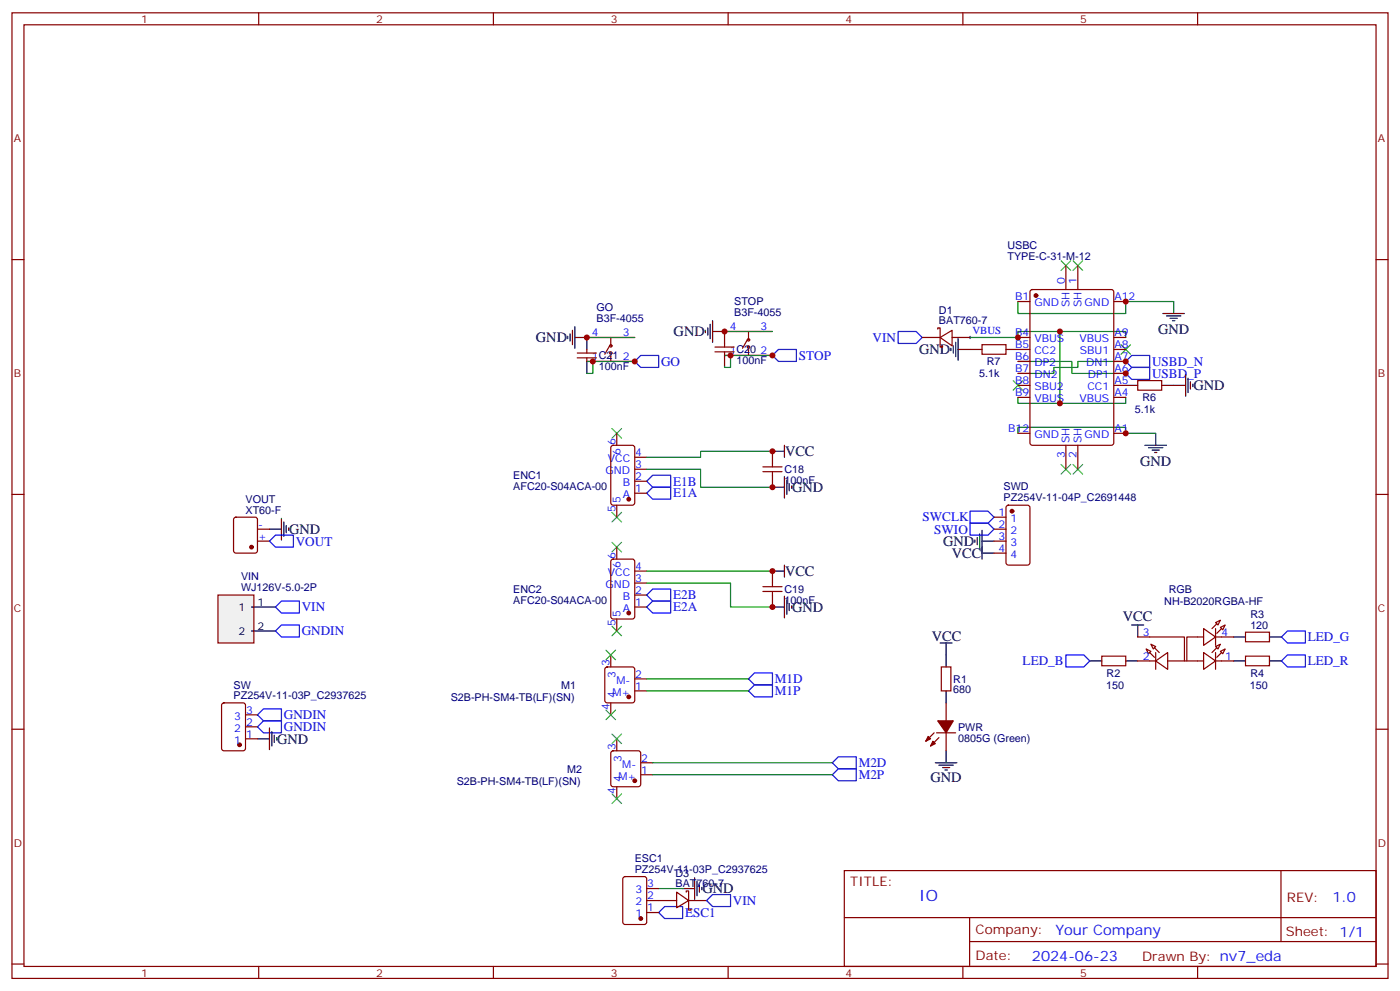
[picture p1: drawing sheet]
<svg xmlns="http://www.w3.org/2000/svg" width="412mm" height="292mm" viewBox="0 0 412 292" stroke-linecap="round" stroke-linejoin="round" font-family="sans-serif">
<g fill="none" stroke="#870000" stroke-width=".35">
<path d="M3.5 3.8h405.4v284.3h-405.4zM7.1 7.3h398.2v277.3h-398.2zM76.2 3.8v3.5M145.3 3.8v3.5M214.5 3.8v3.5M283.6 3.8v3.5M352.8 3.8v3.5M3.5 76.4h3.6M405.3 76.4h3.6M172.9 99.4h14.1M179.9 99.4v2.4M213.4 97.6h14.1"/>
<path d="M220.5 97.6v2.5M172.9 106.4h14.1M179.6 101.8l-1.4 2.5M179.9 104v2.4M213.4 104.7h14.1M220.1 100.1l-1.4 2.5M220.5 102.2v2.5M3.5 145.6h3.6M69 152.5l.5-.2h5.6l.7 .4v9.5l-.4 .6-5.9 .1-.7-.5v-9.4zM75.8 155.8h3.6M75.8 159.3h3.6M405.3 145.6h3.6"/>
<path d="M178.4 196.6l.5-.2h7.4l.5 .2 .2 .5v9.2l-.3 .5-.4 .2h-7.4l-.5-.3-.2-.4v-9.2zM179.9 192.9v3.5M187 199.9h3.5M3.5 214.7h3.6M179.9 207v3.5M181.7 217.6v3.5M187 203.4h3.5M405.3 214.7h3.6M180.2 221.3l.4-.2h7.4l.5 .2 .2 .5v9.2l-.2 .5-.5 .2h-7.4l-.5-.3-.2-.4v-9.2zM181.7 231.7v3.5M188.7 228.1h3.6M188.7 224.6h3.6"/>
<path d="M248.7 256.4h156.6v28.2h-156.6zM377.3 256.4v20.9M248.7 270.2h156.5M285.6 277.3h119.6M285.6 270.2v14.1M3.5 283.9h3.6M76.2 284.6v3.5M145.3 284.6v3.5M214.5 284.6v3.5M283.6 284.6v3.5M352.8 284.6v3.5M405.3 283.9h3.6"/>
<circle cx="179.9" cy="104" r=".35"/>
<circle cx="179.9" cy="101.8" r=".35"/>
<circle cx="220.5" cy="102.2" r=".35"/>
<circle cx="220.5" cy="100.1" r=".35"/>
</g>
<g fill="#870000" stroke="#870000" stroke-width=".35">
<circle cx="185.2" cy="205.2" r=".53"/>
<circle cx="187" cy="229.9" r=".53"/>
<circle cx="74.1" cy="161.1" r=".53"/>
</g>
<path d="M64.2 175.2h10.6v14.1h-10.6z" fill="#f0f0f0" stroke="#870000" stroke-width=".35"/>
<g fill="none" stroke="#000" stroke-width=".35">
<path d="M167.2 99v.7M167.9 98.3v2.1M168.6 97.3v4.2M169.3 99.4h3.6v3.5M169.3 96.2v6.4M207.8 97.3v.7M208.5 96.6v2.1M209.2 95.5v4.2M209.9 97.6h3.5v3.5M209.9 94.4v6.4M282.2 99.7v6.4M342.5 92.3h6.4"/>
<path d="M343.6 93h4.2M344.7 93.7h2.1M345.4 94.4h.7M345.7 88.8v3.5M172.9 106.4v3.6M213.4 104.7v3.5M280.1 102.6v.7M280.8 101.8v2.2M281.5 100.8v4.2M282.2 102.9h7.1M296.3 102.9h3.6M331.6 113.5h3.5"/>
<path d="M342.2 113.5h7M349.2 110.3v6.4M350 111.4v4.2M350.7 112.4v2.1M351.4 113.1v.7M227.5 139.9v3.6h3.6M231.1 132.9h-3.6v3.5M231.1 131.1v3.6M337.3 131.1h6.3M338.3 131.8h4.2M339.4 132.5h2.1M340.1 133.2h.7"/>
<path d="M340.4 127.6v3.5M79.4 155.8h3.5M82.9 152.6v6.4M83.6 153.7v4.2M84.3 154.8v2.1M85 155.5v.7M231.1 140.3v6.3M231.8 141.4v4.2M232.5 142.4v2.1M233.2 143.1v.7M287.2 159v.7M287.9 158.3v2.1"/>
<path d="M288.6 157.2v4.3M289.3 159.3h3.5M289.3 156.2v8.4M74.1 178.8h7M227.5 175.2v3.6h3.6M231.1 166.4v3.5M231.1 175.6v6.3M231.1 168.2h-3.6v3.5M231.8 176.6v4.3M232.5 177.7v2.1M233.2 178.4v.7M289.3 162.9h3.5"/>
<path d="M74.1 185.8h7M276.9 189.3h3.6M278.7 189.3v7.1M321 194.6h3.6M331.6 194.6h3.5M333.4 184h3.5M335.1 184v3.6M363.4 194.6h3.5M363.4 187.6h3.5M373.9 194.6h3.6M373.9 187.6h3.6M75.8 217.6h3.6"/>
<path d="M79.4 214.4v6.3M80.1 215.4v4.3M80.8 216.5v2.1M81.5 217.2v.7M278.7 203.4v3.6M275.5 224.6h6.4M276.6 225.3h4.2M277.6 226h2.2M278.3 226.7h.7M278.7 221.1v3.5M204.6 258.5v6.3M205.3 259.5v4.3"/>
<path d="M201.1 261.7h3.5M206 260.6v2.1M206.7 261.3v.7"/>
</g>
<g fill="none" stroke="#00f" stroke-width=".35">
<path d="M264.6 97.6h5.3l1.7 1.8-1.7 1.7h-5.3zM187 106.4l1.7-1.7h5.3v3.5h-5.3zM229.3 102.9h5.3v3.5h-5.3l-1.8-1.7zM331.6 106.4l1.8-1.7h5.3v3.5h-5.3zM333.4 108.2h5.3v3.5h-5.3l-1.8-1.7zM79.4 159.3l1.7-1.7h5.3v3.5h-5.3zM190.5 145.2l1.8-1.7h5.3v3.5h-5.3zM190.5 141.7l1.8-1.8h5.3v3.6h-5.3zM285.8 154.1h5.2l1.8 1.7-1.8 1.8h-5.2zM285.8 150.5h5.2l1.8 1.8-1.8 1.8h-5.2zM81.1 178.8l1.8-1.8h5.3v3.5h-5.3zM190.5 178.8l1.8-1.8h5.3v3.5h-5.3z"/>
<path d="M190.5 175.2l1.8-1.7h5.3v3.5h-5.3zM82.9 184h5.3v3.6h-5.3l-1.8-1.8zM220.5 199.9l1.7-1.7h5.3v3.5h-5.3zM314 192.9h5.3l1.7 1.7-1.7 1.8h-5.3zM377.5 187.6l1.7-1.8h5.3v3.5h-5.3zM377.5 194.6l1.7-1.7h5.3v3.5h-5.3zM75.8 214l1.8-1.7h5.3v3.5h-5.3zM75.8 210.5l1.8-1.8h5.3v3.6h-5.3zM220.5 203.4l1.7-1.7h5.3v3.5h-5.3zM245.2 228.1l1.7-1.7h5.3v3.5h-5.3zM245.2 224.6l1.7-1.8h5.3v3.6h-5.3zM194 268.7l1.8-1.8h5.3v3.6h-5.3z"/>
<path d="M208.1 265.2l1.8-1.8h5.3v3.5h-5.3z"/>
</g>
<g fill="#870000" stroke="#870000" stroke-width=".35">
<path d="M274.8 218.3l.7 .7-1.4 .7z"/>
<path d="M273.4 216.9l.7 .7-1.4 .7z"/>
<path d="M276.2 212.3h4.6l-2.1 3.5z"/>
<path d="M338.7 192.2l1.4 1.4z"/>
<path d="M340.1 190.7l1.4 1.5z"/>
<path d="M357 192.2l1.4-1.5z"/>
<path d="M358.4 193.6l1.4-1.4z"/>
<path d="M358.4 186.5l1.4-1.4z"/>
<path d="M357 185.1l1.4-1.4z"/>
<circle cx="305.2" cy="87" r=".53"/>
<circle cx="185.2" cy="147" r=".53"/>
<circle cx="185.2" cy="180.5" r=".53"/>
<circle cx="298.1" cy="150.5" r=".53"/>
<circle cx="188.7" cy="270.5" r=".53"/>
<circle cx="70.6" cy="219.3" r=".53"/>
</g>
<g fill="none" stroke="#870000" stroke-width=".35">
<path d="M314 78.2v7.1M317.5 78.2v7.1M271.6 99.4h5.3M276.2 96.9v-.3h.7v5.6h.7v-.4M276.9 99.4l3.6-2.1v4.5zM280.5 99.4h5.3M299.9 99.4h3.5M299.9 88.8h3.5M303.6 85.5l.5-.2h23.3l.6 .4 .1 44.7-.5 .7h-23.5l-.7-.4v-44.7zM328.1 99.4h3.5M328.1 88.8h3.5M170 104h5.7"/>
<path d="M170 105.4h5.7M172.9 102.9v1.1M172.9 105.4v1M210.6 102.2h5.7M210.6 103.6h5.7M213.4 101.1v1.1M213.4 103.6v1.1M289.3 101.5h7v2.8h-7zM299.9 102.9h3.5M299.9 106.4h3.5M299.9 110h3.5M299.9 113.5h3.5"/>
<path d="M299.9 117h3.5M328.1 102.9h3.5M328.1 106.4h3.5M328.1 110h3.5M328.1 113.5h3.5M328.1 117h3.5M335.1 112.1h7.1v2.8h-7.1zM180.2 131.3l.4-.2h5.7l.6 .5 .1 16.5-.5 .6-5.9 .1-.6-.5-.1-16.5zM181.7 127.6v3.5M187 134.7h3.5M187 138.2h3.5M224.7 138.9h5.7"/>
<path d="M224.7 137.5h5.7M227.5 136.4v1.1M227.5 138.9v1M299.9 127.6h3.5M314 131.1v7.1M317.5 131.1v7.1M328.1 127.6h3.5M181.7 148.8v3.5M187 141.7h3.5M187 145.2h3.5M292.8 152.3h3.5M292.8 155.8h3.5"/>
<path d="M292.8 159.3h3.5M296.6 149l.4-.2h5.7l.6 .4 .1 16.5-.5 .6-5.9 .1-.6-.5-.1-16.4zM180.2 164.8l.4-.2h5.7l.6 .5 .1 16.5-.5 .6-5.9 .1-.6-.5-.1-16.5zM181.7 161.1v3.5M187 168.2h3.5M187 171.7h3.5M187 175.2h3.5M187 178.8h3.5M224.7 174.2h5.7M224.7 172.8h5.7M227.5 171.7v1.1M227.5 174.2v1"/>
<path d="M292.8 162.9h3.5M181.7 182.3v3.5M277.3 196.4h2.8v7h-2.8zM324.6 193.2h7v2.8h-7zM335.1 187.6h13.8v7M335.1 194.6h5.3M337.6 191.1l1.4 .7-.7 .7zM339 189.7l1.4 .7-.7 .7zM340.4 194.6l3.6-2.4v4.9zM340.4 192.2v4.9M344 194.6h10.5M354.5 192.2l3.6 2.4-3.6 2.5z"/>
<path d="M354.5 185.1l3.6 2.5-3.6 2.4zM354.5 187.6h-4.9v7M358.1 190.4l1.4-.7-.7 1.4zM358.1 183.3l1.4-.7-.7 1.4zM358.1 194.6h5.3M358.1 185.1v4.9M358.1 192.2v4.9M358.1 187.6h5.3M359.5 191.8l1.4-.7-.7 1.4zM359.5 184.7l1.4-.7-.7 1.5zM366.9 186.2h7v2.8h-7zM366.9 193.2h7v2.8h-7z"/>
<path d="M65.5 207.2l.5-.2h5.6l.7 .4v13l-.4 .6-5.9 .1-.7-.5v-12.9zM72.3 217.6h3.5M72.3 214h3.5M72.3 210.5h3.5M275.2 215.8l-2.5 2.5M275.9 215.8h5.6M276.6 217.2l-2.5 2.5M278.7 207v5.3M278.7 215.8v5.3M183.7 258.3l.4-.2h5.7l.6 .5 .1 12.9-.5 .7h-5.9l-.6-.4-.1-13zM190.5 265.2h8.8M190.5 268.7h3.5"/>
<path d="M190.5 261.7h3.5M199.3 262.7l3.5 2.5-3.5 2.1zM202.1 262.7v-.3h.7v5.6h.8v-.3M202.8 265.2h5.3"/>
</g>
<g fill="none" stroke="#008700" stroke-width=".35">
<path d="M172.9 99.4h14.1M213.4 97.6h14.1M285.8 99.4h14.1v-1.8h31.7v1.8M299.9 88.8v3.5h31.7v-3.5h14.1M312.2 97.6v21.2M172.9 106.4h14.1M174.6 106.4v3.6h-1.7M213.4 104.7h14.1M215.2 104.7v3.5h-1.8M299.9 106.4h15.8v3.6h15.9M299.9 117v1.8h31.7v-1.8M331.6 106.4h-14.1v1.8h-7.1v1.8h-10.5"/>
<path d="M190.5 138.2h15.9v5.3h21.1M227.5 132.9h-21.1v1.8h-15.9M299.9 127.6v-1.8h31.7v1.8h8.8M190.5 171.7h24.7v7.1h12.3M190.5 168.2h37M190.5 199.9h30M190.5 203.4h30M192.3 224.6h52.9M192.3 228.1h52.9M194 261.7h7.1"/>
</g>
<g fill="none" stroke="#3c3" stroke-width=".35">
<path d="M312.6 76.8l2.8 2.8M315.4 76.8l-2.8 2.8M316.1 76.8l2.8 2.8M318.9 76.8l-2.8 2.8M298.4 112.1l2.9 2.8M301.3 112.1l-2.9 2.8M330.2 101.5l2.8 2.8M333 101.5l-2.8 2.8M180.3 126.2l2.8 2.8M183.1 126.2l-2.8 2.8M312.6 136.8l2.8 2.8M315.4 136.8l-2.8 2.8"/>
<path d="M316.1 136.8l2.8 2.8M318.9 136.8l-2.8 2.8M180.3 150.9l2.8 2.8M180.3 159.7l2.8 2.8M183.1 150.9l-2.8 2.8M183.1 159.7l-2.8 2.8M178.5 191.5l2.8 2.8M180.3 184.4l2.8 2.8M181.3 191.5l-2.8 2.8M183.1 184.4l-2.8 2.8M178.5 209.1l2.8 2.8M180.3 216.1l2.8 2.9"/>
<path d="M181.3 209.1l-2.8 2.8M183.1 216.1l-2.8 2.9M180.3 233.8l2.8 2.8M183.1 233.8l-2.8 2.8"/>
</g>
<path d="M285.4 99.4h.7M285.8 99v.7" fill="none" stroke="#000" stroke-width=".29"/>
<g fill="#c00">
<circle cx="331.6" cy="106.4" r=".88"/>
<circle cx="331.6" cy="110" r=".88"/>
<circle cx="331.6" cy="127.6" r=".88"/>
<circle cx="331.6" cy="88.8" r=".88"/>
<circle cx="312.2" cy="118.8" r=".88"/>
<circle cx="312.2" cy="97.6" r=".88"/>
<circle cx="299.9" cy="99.4" r=".88"/>
<circle cx="172.9" cy="99.4" r=".88"/>
<circle cx="213.4" cy="97.6" r=".88"/>
<circle cx="187" cy="106.4" r=".88"/>
<circle cx="227.5" cy="104.7" r=".88"/>
<circle cx="215.2" cy="104.7" r=".88"/>
<circle cx="174.6" cy="106.4" r=".88"/>
<circle cx="227.5" cy="143.5" r=".88"/>
<circle cx="227.5" cy="132.9" r=".88"/>
<circle cx="227.5" cy="168.2" r=".88"/>
<circle cx="227.5" cy="178.8" r=".88"/>
</g>
<text font-size="4.6" fill="#00f" x="270.8" y="265.4">IO</text>
<g font-size="4.2">
<text x="157.9" y="100.8">GND</text>
<text x="198.4" y="99.1">GND</text>
<text x="341.1" y="98.4">GND</text>
<text x="270.8" y="104.3">GND</text>
<text x="351.5" y="114.9">GND</text>
<text x="231.2" y="134.3">VCC</text>
<text x="335.8" y="137.2">GND</text>
<text x="233.4" y="144.9">GND</text>
<text x="85.2" y="157.3">GND</text>
<text x="277.8" y="160.8">GND</text>
<text x="280.4" y="164.3">VCC</text>
<text x="231.2" y="169.6">VCC</text>
<text x="233.4" y="180.2">GND</text>
<text x="330.8" y="183">VCC</text>
<text x="274.5" y="188.6">VCC</text>
<text x="81.7" y="219">GND</text>
<text x="274.1" y="230.3">GND</text>
<text x="206.9" y="263.1">GND</text>
</g>
<g font-size="4.2" fill="#00f">
<text x="392.5" y="265.6">1.0</text>
<text x="310.9" y="275.2">Your Company</text>
<text x="304" y="283">2024-06-23</text>
</g>
<g font-size="3.9" fill="#00f">
<text x="257" y="100.6">VIN</text>
<text x="194.7" y="107.7">GO</text>
<text x="235.3" y="105.9">STOP</text>
<text x="339.4" y="107.7">USBD_N</text>
<text x="339.4" y="111.2">USBD_P</text>
<text x="198.3" y="143">E1B</text>
<text x="198.3" y="146.5">E1A</text>
<text x="271.7" y="153.6">SWCLK</text>
<text x="87.1" y="160.7">VOUT</text>
<text x="275.2" y="157.1">SWIO</text>
<text x="198.3" y="176.5">E2B</text>
<text x="88.9" y="180.1">VIN</text>
<text x="198.3" y="180">E2A</text>
<text x="88.9" y="187.1">GNDIN</text>
<text x="385.2" y="188.8">LED_G</text>
<text x="301.2" y="195.9">LED_B</text>
<text x="385.2" y="195.8">LED_R</text>
<text x="228.2" y="201.2">M1D</text>
<text x="228.2" y="204.8">M1P</text>
<text x="83.6" y="215.3">GNDIN</text>
<text x="83.6" y="211.7">GNDIN</text>
<text x="252.9" y="225.9">M2D</text>
<text x="252.9" y="229.5">M2P</text>
<text x="201.8" y="269.9">ESC1</text>
<text x="215.9" y="266.5">VIN</text>
</g>
<g font-size="3.9" fill="#800">
<text x="250.5" y="260.9">TITLE:</text>
<text x="379.1" y="265.6">REV:</text>
<text x="287.4" y="275.1">Company:</text>
<text x="378.7" y="275.8">Sheet: 1/1</text>
<text x="287.4" y="282.8">Date:</text>
<text x="336.4" y="282.9">Drawn By: nv7_eda</text>
</g>
<g font-size="3.2" fill="#800">
<text x="41.6" y="6.8">1</text>
<text x="110.8" y="6.8">2</text>
<text x="179.9" y="6.8">3</text>
<text x="249.1" y="6.8">4</text>
<text x="318.2" y="6.8">5</text>
<text x="4.1" y="41.9">A</text>
<text x="405.9" y="41.9">A</text>
<text x="4.1" y="111">B</text>
<text x="405.9" y="111">B</text>
<text x="4.1" y="180.2">C</text>
<text x="405.9" y="180.2">C</text>
<text x="4.1" y="249.3">D</text>
<text x="405.9" y="249.3">D</text>
<text x="41.6" y="287.6">1</text>
<text x="110.8" y="287.6">2</text>
<text x="179.9" y="287.6">3</text>
<text x="249.1" y="287.6">4</text>
<text x="318.2" y="287.6">5</text>
</g>
<g font-size="3.2" fill="#000080">
<text x="296.8" y="76.4">TYPE-C-31-M-12</text>
<text x="296.8" y="73.3">USBC</text>
<text x="216.3" y="89.8">STOP</text>
<text x="175.7" y="94.8">B3F-4055</text>
<text x="175.7" y="91.6">GO</text>
<text x="216.3" y="93">B3F-4055</text>
<text x="276.6" y="95.5">BAT760-7</text>
<text x="276.6" y="92.3">D1</text>
<text x="217" y="107.2">100nF</text>
<text x="290.7" y="107.6">R7</text>
<text x="176.4" y="109">100nF</text>
<text x="288.5" y="111.1">5.1k</text>
<text x="336.6" y="118.1">R6</text>
<text x="334.3" y="121.7">5.1k</text>
<text x="151.2" y="141.1">ENC1</text>
<text x="231.1" y="142.5">100nF</text>
<text x="231.1" y="139.3">C18</text>
<text x="72.3" y="148">VOUT</text>
<text x="151.2" y="144.3">AFC20-S04ACA-00</text>
<text x="295.6" y="147.6">PZ254V-11-04P_C2691448</text>
<text x="295.6" y="144.4">SWD</text>
<text x="72.3" y="151.2">XT60-F</text>
<text x="71" y="174">WJ126V-5.0-2P</text>
<text x="71" y="170.8">VIN</text>
<text x="151.2" y="177.8">AFC20-S04ACA-00</text>
<text x="151.2" y="174.6">ENC2</text>
<text x="231.1" y="177.8">100nF</text>
<text x="231.1" y="174.6">C19</text>
<text x="343" y="178.1">NH-B2020RGBA-HF</text>
<text x="344.3" y="174.6">RGB</text>
<text x="368.3" y="185.1">120</text>
<text x="368.3" y="181.9">R3</text>
<text x="68.8" y="202.7">SW</text>
<text x="165.3" y="202.8">M1</text>
<text x="280.8" y="201">R1</text>
<text x="325.9" y="202.8">150</text>
<text x="326" y="199.3">R2</text>
<text x="368.2" y="202.8">150</text>
<text x="368.3" y="199.3">R4</text>
<text x="68.8" y="205.9">PZ254V-11-03P_C2937625</text>
<text x="132.8" y="206.4">S2B-PH-SM4-TB(LF)(SN)</text>
<text x="280.8" y="204.2">680</text>
<text x="282.2" y="215.2">PWR</text>
<text x="282.2" y="218.4">0805G (Green)</text>
<text x="167" y="227.5">M2</text>
<text x="134.5" y="231.1">S2B-PH-SM4-TB(LF)(SN)</text>
<text x="187" y="257.1">PZ254V-11-03P_C2937625</text>
<text x="187" y="253.9">ESC1</text>
<text x="199" y="261.3">BAT760-7</text>
<text x="199" y="258.1">D3</text>
</g>
<g font-size="3.2" fill="#00f">
<text x="313.6" y="83.5" transform="rotate(-90 313.6 83.5)">0</text>
<text x="317.1" y="83.5" transform="rotate(-90 317.1 83.5)">1</text>
<text x="299" y="88.4">B1</text>
<text x="328.3" y="88.4">A12</text>
<text x="304.7" y="90.2">GND</text>
<text x="315" y="90.5" transform="rotate(-90 315 90.5)">SH</text>
<text x="318.6" y="90.5" transform="rotate(-90 318.6 90.5)">SH</text>
<text x="319.5" y="90.2">GND</text>
<text x="174.4" y="99">4</text>
<text x="183.4" y="99">3</text>
<text x="214.9" y="97.3">4</text>
<text x="224" y="97.3">3</text>
<text x="286.5" y="98.5">VBUS</text>
<text x="299" y="99">B4</text>
<text x="304.7" y="100.8">VBUS</text>
<text x="317.9" y="100.8">VBUS</text>
<text x="328.3" y="99">A9</text>
<text x="174.4" y="106.1">1C21</text>
<text x="183.4" y="106.1">2</text>
<text x="214.9" y="104.3">1C20</text>
<text x="224" y="104.3">2</text>
<text x="299" y="102.6">B5</text>
<text x="299" y="106.1">B6</text>
<text x="304.7" y="104.3">CC2</text>
<text x="304.7" y="107.8">DP2</text>
<text x="318.1" y="104.3">SBU1</text>
<text x="319.9" y="107.8">DN1</text>
<text x="328.3" y="106.1">A7</text>
<text x="328.3" y="102.6">A8</text>
<text x="299" y="109.6">B7</text>
<text x="299" y="113.1">B8</text>
<text x="304.7" y="111.4">DN2</text>
<text x="320.4" y="111.4">DP1</text>
<text x="328.3" y="113.1">A5</text>
<text x="328.3" y="109.6">A6</text>
<text x="299" y="116.7">B9</text>
<text x="304.7" y="114.9">SBU2</text>
<text x="304.7" y="118.4">VBUS</text>
<text x="317.9" y="118.4">VBUS</text>
<text x="320.3" y="114.9">CC1</text>
<text x="328.3" y="116.7">A4</text>
<text x="181.3" y="131.1" transform="rotate(-90 181.3 131.1)">6</text>
<text x="297" y="127.2">B12</text>
<text x="304.7" y="129">GND</text>
<text x="315" y="130.4" transform="rotate(-90 315 130.4)">SH</text>
<text x="318.6" y="130.4" transform="rotate(-90 318.6 130.4)">SH</text>
<text x="319.5" y="129">GND</text>
<text x="328.3" y="127.2">A1</text>
<text x="179.1" y="136.1">VCC</text>
<text x="182.7" y="133.8" transform="rotate(-90 182.7 133.8)">6</text>
<text x="187.1" y="134.3">4</text>
<text x="187.1" y="137.8">3</text>
<text x="313.6" y="134.9" transform="rotate(-90 313.6 134.9)">3</text>
<text x="317.1" y="134.9" transform="rotate(-90 317.1 134.9)">2</text>
<text x="178.4" y="139.6">GND</text>
<text x="183.5" y="143.1">B</text>
<text x="187.1" y="141.4">2</text>
<text x="182.7" y="148.1" transform="rotate(-90 182.7 148.1)">5</text>
<text x="183.5" y="146.6">A</text>
<text x="187.1" y="144.9">1</text>
<text x="76" y="155.5">-</text>
<text x="181.3" y="150.8" transform="rotate(-90 181.3 150.8)">5</text>
<text x="294.1" y="151.9">1</text>
<text x="294.1" y="155.5">2</text>
<text x="297.6" y="153.7">1</text>
<text x="76" y="159">+</text>
<text x="294.1" y="159">3</text>
<text x="297.6" y="157.2">2</text>
<text x="297.6" y="160.8">3</text>
<text x="181.3" y="164.6" transform="rotate(-90 181.3 164.6)">6</text>
<text x="182.7" y="167.4" transform="rotate(-90 182.7 167.4)">6</text>
<text x="187.1" y="167.8">4</text>
<text x="294.1" y="162.5">4</text>
<text x="297.6" y="164.3">4</text>
<text x="178.4" y="173.1">GND</text>
<text x="179.1" y="169.6">VCC</text>
<text x="187.1" y="171.3">3</text>
<text x="183.5" y="176.6">B</text>
<text x="187.1" y="174.9">2</text>
<text x="187.1" y="178.4">1</text>
<text x="181.3" y="184.3" transform="rotate(-90 181.3 184.3)">5</text>
<text x="182.7" y="181.6" transform="rotate(-90 182.7 181.6)">5</text>
<text x="183.5" y="180.2">A</text>
<text x="336.6" y="187.2">3</text>
<text x="359.8" y="187.2">4</text>
<text x="179.6" y="196.2" transform="rotate(-90 179.6 196.2)">3</text>
<text x="336.6" y="194.3">2</text>
<text x="360.9" y="194.3">1</text>
<text x="181.3" y="199.7" transform="rotate(-90 181.3 199.7)">3</text>
<text x="181.6" y="201.3">M-</text>
<text x="187.1" y="203.1">1</text>
<text x="187.1" y="199.6">2</text>
<text x="179.6" y="209.2" transform="rotate(-90 179.6 209.2)">4</text>
<text x="180.4" y="204.9">M+</text>
<text x="181.3" y="205.7" transform="rotate(-90 181.3 205.7)">4</text>
<text x="69" y="215.4">2</text>
<text x="69" y="211.9">3</text>
<text x="72.5" y="213.7">2</text>
<text x="72.5" y="210.1">3</text>
<text x="69" y="219">1</text>
<text x="72.5" y="217.2">1</text>
<text x="181.3" y="220.9" transform="rotate(-90 181.3 220.9)">3</text>
<text x="183.1" y="224.4" transform="rotate(-90 183.1 224.4)">3</text>
<text x="183.3" y="226">M-</text>
<text x="188.9" y="227.8">1</text>
<text x="188.9" y="224.3">2</text>
<text x="181.3" y="233.9" transform="rotate(-90 181.3 233.9)">4</text>
<text x="182.2" y="229.6">M+</text>
<text x="183.1" y="230.4" transform="rotate(-90 183.1 230.4)">4</text>
<text x="187.2" y="263.1">3</text>
<text x="190.7" y="261.3">3</text>
<text x="187.2" y="266.6">2</text>
<text x="190.7" y="268.4">1</text>
<text x="190.7" y="264.8">2</text>
<text x="187.2" y="270.1">1</text>
</g>
<g font-size="3.2">
<text x="70.3" y="179.8">1</text>
<text x="75.8" y="178.4">1</text>
<text x="75.8" y="185.5">2</text>
<text x="70.3" y="186.9">2</text>
</g>
</svg>
